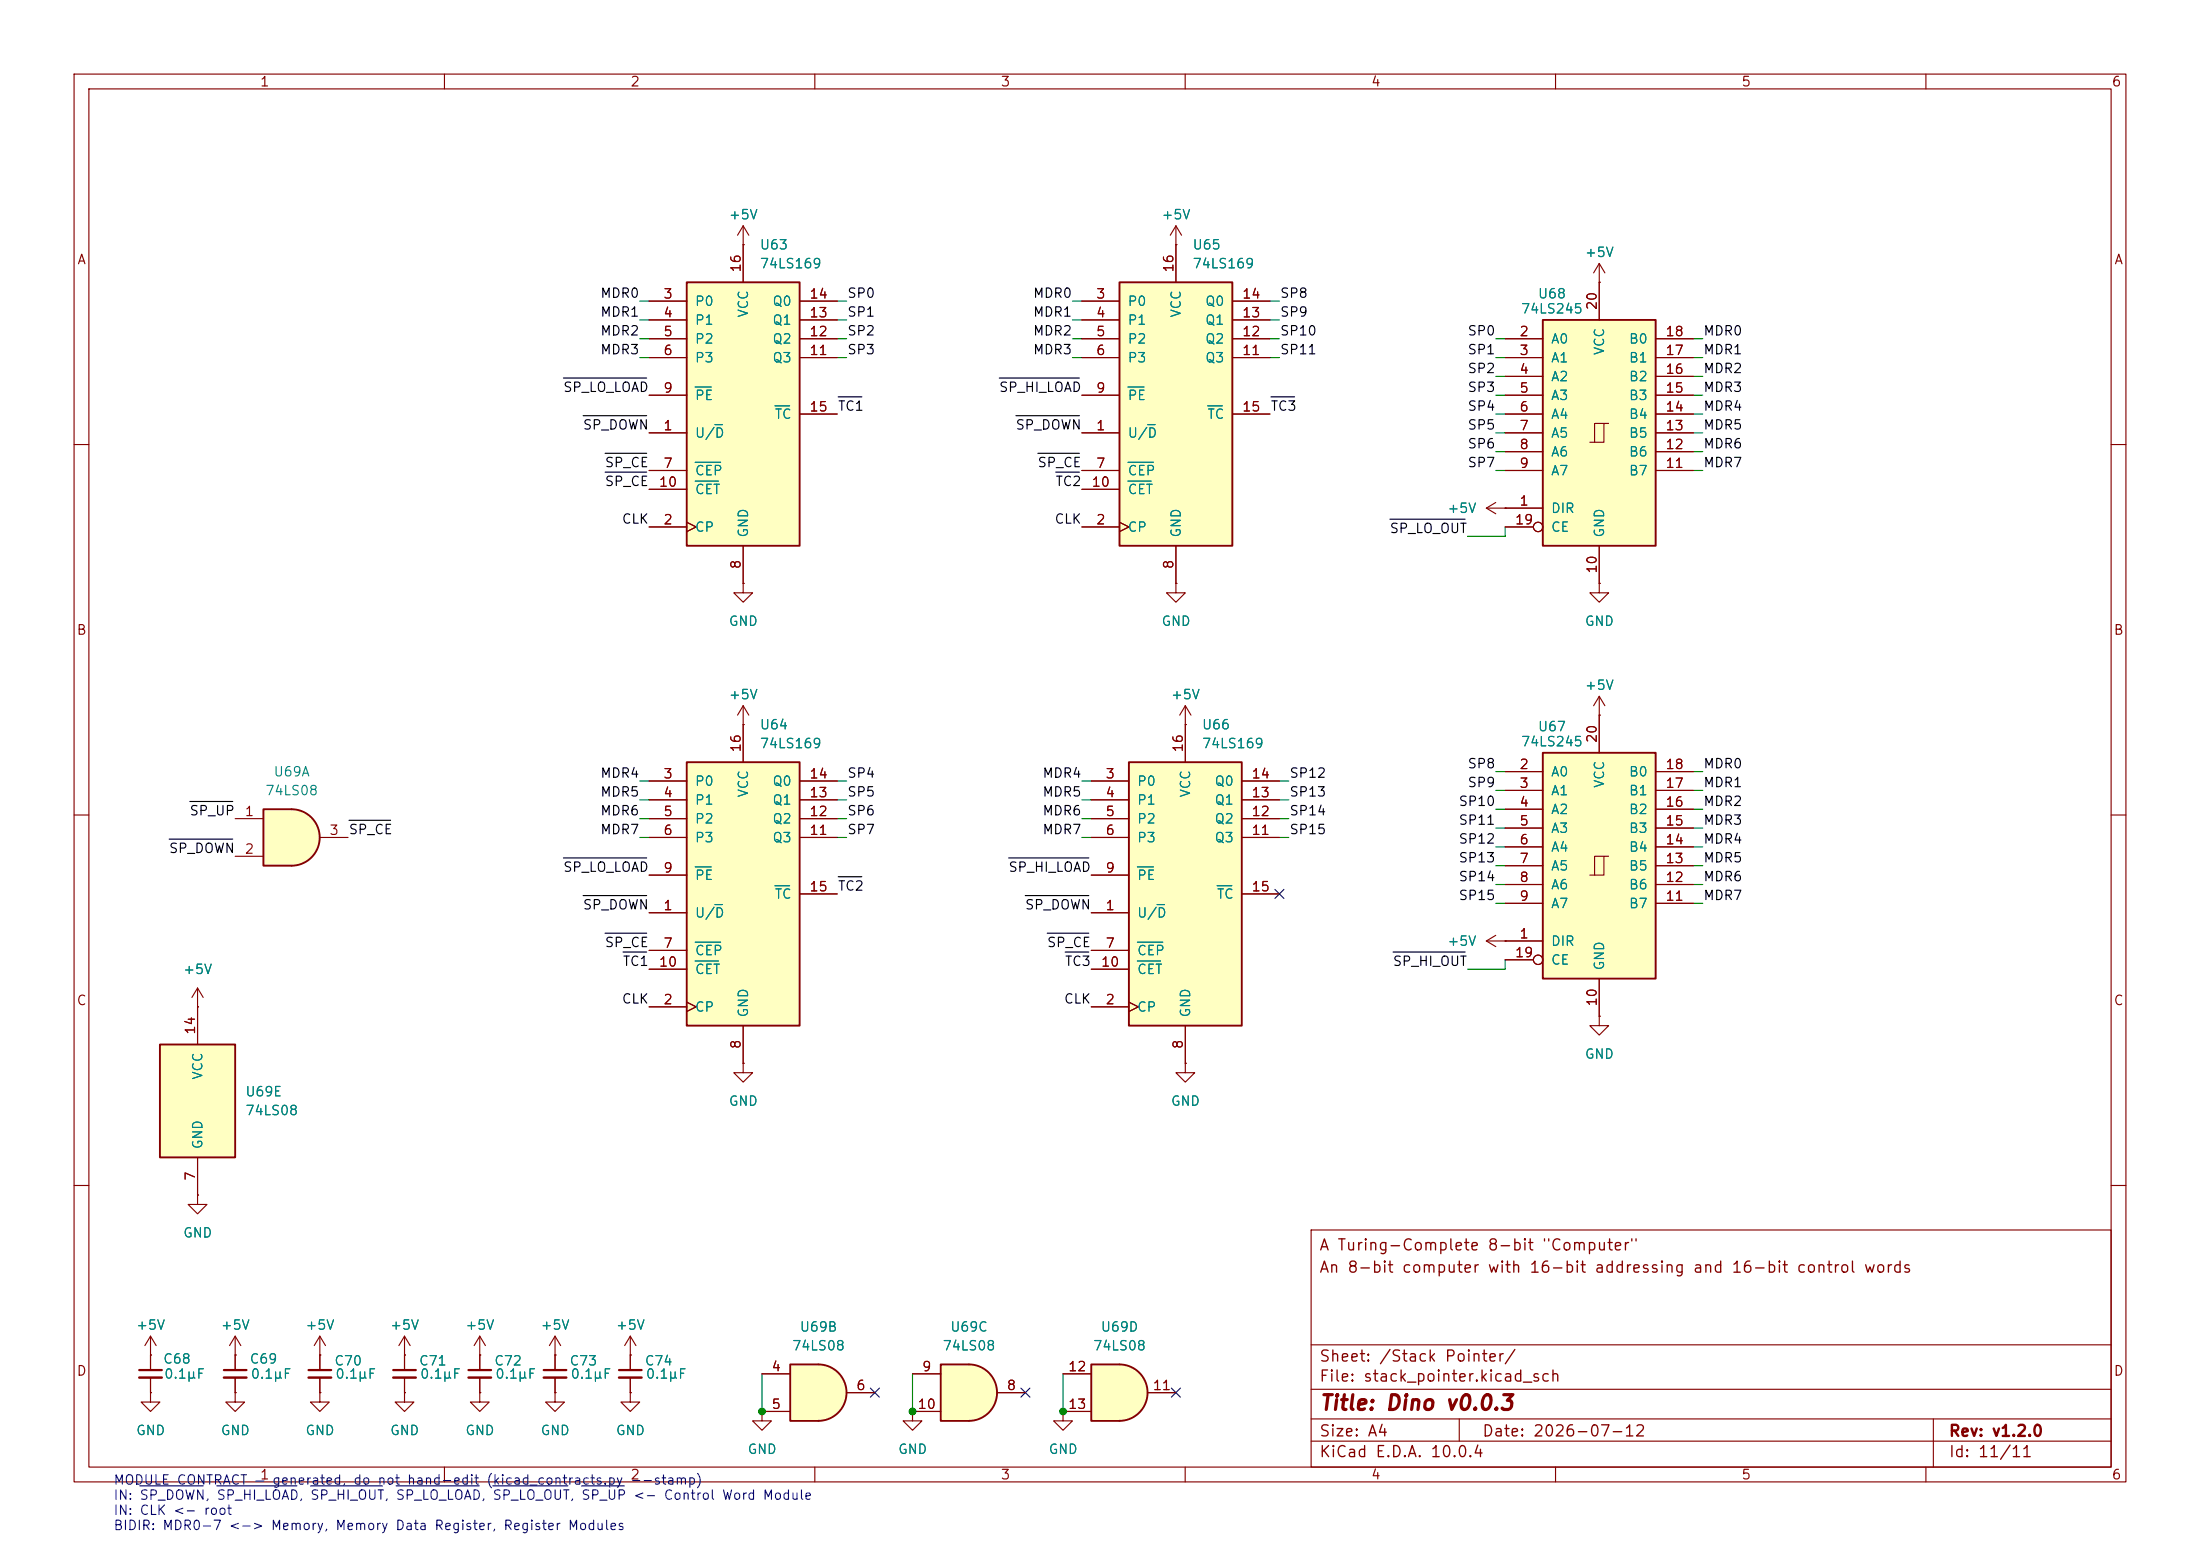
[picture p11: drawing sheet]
<svg xmlns="http://www.w3.org/2000/svg" width="297mm" height="210mm" viewBox="0 0 297 210" stroke-linecap="round" stroke-linejoin="round" font-family="sans-serif">
<g fill="none" stroke="#840000" stroke-width=".15">
<path d="M10 10h277v190h-277zM12 12h273v186h-273zM60 10v2M110 10v2M160 10v2M210 10v2M260 10v2M158.7 33h.1M158.7 30.5l-.7 1.3M158.7 30.5l.8 1.3M158.7 30.5v2.5M10 60h2"/>
<path d="M285 60h2M10 110h2M285 110h2M10 160h2M177 166h108v32h-108zM285 160h2M60 198v2M110 198v2M160 198v2M177 194.5h108M177 191.5h108M177 187.5h108"/>
<path d="M177 181.5h108M197 191.5v3M210 198v2M260 198v2M261 191.5v6.5"/>
</g>
<path d="M110.5 184.2a3.8 3.8 0 0 1 3.8 3.8 3.8 3.8 0 0 1-3.8 3.8z" fill="#ffffc2" stroke="#ffffc2" stroke-width=".14"/>
<path d="M106.7 184.2h3.8v7.6h-3.8z" fill="#ffffc2"/>
<path d="M106.7 184.2h3.8a3.8 3.8 0 0 1 3.8 3.8 3.8 3.8 0 0 1-3.8 3.8h-3.8z" fill="none" stroke="#840000" stroke-width=".25"/>
<path d="M102.9 185.4h3.8M102.9 190.5h3.8M114.3 188h3.8" fill="none" stroke="#840000" stroke-width=".15"/>
<path d="M130.8 184.2a3.8 3.8 0 0 1 3.8 3.8 3.8 3.8 0 0 1-3.8 3.8z" fill="#ffffc2" stroke="#ffffc2" stroke-width=".14"/>
<path d="M127 184.2h3.8v7.6h-3.8z" fill="#ffffc2"/>
<path d="M127 184.2h3.8a3.8 3.8 0 0 1 3.8 3.8 3.8 3.8 0 0 1-3.8 3.8h-3.8z" fill="none" stroke="#840000" stroke-width=".25"/>
<path d="M123.2 190.5v1.3h1.3l-1.3 1.2-1.3-1.2h1.3M123.2 190.5h.1M123.2 185.4h3.8M123.2 190.5h3.8M134.6 188h3.8M143.5 190.5v1.3h1.3l-1.3 1.2-1.3-1.2h1.3M143.5 190.5h.1" fill="none" stroke="#840000" stroke-width=".15"/>
<path d="M21.6 141h10.1v15.2h-10.1z" fill="#ffffc2"/>
<path d="M21.6 141h10.1v15.2h-10.1z" fill="none" stroke="#840000" stroke-width=".25"/>
<path d="M26.7 135.9v5.1M26.7 156.2v5.1M160 143.5v1.3h1.3l-1.3 1.3-1.3-1.3h1.3M160 143.5h.1" fill="none" stroke="#840000" stroke-width=".15"/>
<path d="M151.1 184.2a3.8 3.8 0 0 1 3.8 3.8 3.8 3.8 0 0 1-3.8 3.8z" fill="#ffffc2" stroke="#ffffc2" stroke-width=".14"/>
<path d="M147.3 184.2h3.8v7.6h-3.8z" fill="#ffffc2"/>
<path d="M147.3 184.2h3.8a3.8 3.8 0 0 1 3.8 3.8 3.8 3.8 0 0 1-3.8 3.8h-3.8z" fill="none" stroke="#840000" stroke-width=".25"/>
<g fill="none" stroke="#840000" stroke-width=".15">
<path d="M26.7 135.9h.1M26.7 133.4l-.8 1.2M26.7 133.4l.7 1.2M26.7 133.4v2.5M26.7 161.3v1.3h1.2l-1.2 1.2-1.3-1.2h1.3M26.7 161.3h.1M20.3 182.9h.1M20.3 188v1.2h1.3l-1.3 1.3-1.3-1.3h1.3M20.3 188h.1M20.3 180.3l-.7 1.3M20.3 180.3l.8 1.3M20.3 180.3v4.6"/>
<path d="M20.3 185.9v2.1M31.7 182.9h.1M31.7 188v1.2h1.3l-1.3 1.3-1.2-1.3h1.2M31.7 188h.1M31.7 180.3l-.7 1.3M31.7 180.3l.8 1.3M31.7 180.3v4.6M31.7 185.9v2.1M64.8 182.9v2M64.8 185.9v2.1M102.9 190.5v1.3h1.2l-1.2 1.2-1.3-1.2h1.3M102.9 190.5h.1"/>
<path d="M143.5 185.4h3.8M143.5 190.5h3.8M154.9 188h3.8"/>
</g>
<path d="M18.8 184.9h3M30.2 184.9h3.1M63.2 184.9h3.1" fill="none" stroke="#840000" stroke-width=".3"/>
<path d="M18.8 185.9h3M30.2 185.9h3.1M63.2 185.9h3.1" fill="none" stroke="#840000" stroke-width=".33"/>
<path d="M152.4 102.9h15.2v35.5h-15.2z" fill="#ffffc2"/>
<path d="M152.4 102.9h15.2v35.5h-15.2z" fill="none" stroke="#840000" stroke-width=".25"/>
<g fill="none" stroke="#840000" stroke-width=".15">
<path d="M160 97.8v5.1M215.9 96.5h.1M215.9 94l-.8 1.3M215.9 94l.8 1.3M215.9 94v2.5M147.3 105.4h5.1M147.3 108h5.1M147.3 110.5h5.1M147.3 113h5.1M147.3 118.1h5.1M167.6 105.4h5.1M167.6 108h5.1"/>
<path d="M167.6 110.5h5.1M167.6 113h5.1M147.3 123.2h5.1M147.3 135.9h5.1M147.3 128.3h5.1M147.3 130.8h5.1M152.4 135.3l1.3 .6-1.3 .6M160 138.4v5.1M167.6 120.7h5.1M200.7 127l1.2 .8M200.7 127h2.5M201.9 126.2l-1.2 .8"/>
<path d="M203.2 127h.1M100.3 143.5v1.3h1.3l-1.3 1.3-1.2-1.3h1.2M100.3 143.5h.1M43.2 188v1.2h1.2l-1.2 1.3-1.3-1.3h1.3M43.2 188h.1M43.2 182.9h.1M43.2 180.3v4.6M43.2 185.9v2.1M43.2 180.3l-.8 1.3M43.2 180.3l.7 1.3M54.6 182.9h.1M54.6 188v1.2h1.3l-1.3 1.3-1.3-1.3h1.3"/>
<path d="M54.6 188h.1M54.6 180.3l-.8 1.3M54.6 180.3l.8 1.3M54.6 180.3v4.6M54.6 185.9v2.1M64.8 188v1.2h1.2l-1.2 1.3-1.3-1.3h1.3M64.8 188h.1M64.8 182.9h.1M64.8 180.3l-.8 1.3M64.8 180.3l.7 1.3M64.8 180.3v2.6M74.9 188v1.2h1.3l-1.3 1.3-1.2-1.3h1.2"/>
<path d="M74.9 188h.1M74.9 182.9h.1M74.9 180.3l-.7 1.3M74.9 180.3l.8 1.3M74.9 180.3v4.6M74.9 185.9v2.1M85.1 182.9h.1M85.1 188v1.2h1.3l-1.3 1.3-1.3-1.3h1.3M85.1 188h.1M85.1 180.3l-.8 1.3M85.1 180.3l.8 1.3M85.1 180.3v4.6"/>
<path d="M85.1 185.9v2.1"/>
</g>
<path d="M153.5 117h2.2M164.3 119.5h2M153.5 127.2h3.5M153.5 129.7h3.2M156.2 122.1h1" fill="none" stroke="#008484" stroke-width=".15"/>
<path d="M41.7 184.9h3M53.1 184.9h3M73.4 184.9h3.1M83.6 184.9h3" fill="none" stroke="#840000" stroke-width=".3"/>
<path d="M41.7 185.9h3M53.1 185.9h3M73.4 185.9h3.1M83.6 185.9h3" fill="none" stroke="#840000" stroke-width=".33"/>
<path d="M208.3 101.6h15.2v30.5h-15.2z" fill="#ffffc2"/>
<g fill="none" stroke="#840000" stroke-width=".15">
<path d="M215.9 96.5v5.1M203.2 104.1h5.1M203.2 106.7h5.1M203.2 109.2h5.1M203.2 111.8h5.1M203.2 114.3h5.1M203.2 116.8h5.1M203.2 119.4h5.1M216.5 115.6h-1.2v2.5M217.2 115.6h-.7v2.5h-1.9M223.5 104.1h5.1M223.5 106.7h5.1"/>
<path d="M223.5 109.2h5.1M223.5 111.8h5.1M223.5 114.3h5.1M223.5 116.8h5.1M223.5 119.4h5.1M203.2 127h5.1M203.2 121.9h5.1M203.2 129.5h3.8M215.9 137.2v1.2h1.3l-1.3 1.3-1.3-1.3h1.3M215.9 137.2h.1M215.9 132.1v5.1M223.5 121.9h5.1"/>
<circle cx="207.6" cy="129.5" r=".63"/>
</g>
<path d="M208.3 101.6h15.2v30.5h-15.2z" fill="none" stroke="#840000" stroke-width=".25"/>
<path d="M39.4 109.2a3.8 3.8 0 0 1 3.8 3.8 3.8 3.8 0 0 1-3.8 3.8z" fill="#ffffc2" stroke="#ffffc2" stroke-width=".14"/>
<path d="M35.6 109.2h3.8v7.6h-3.8z" fill="#ffffc2"/>
<path d="M35.6 109.2h3.8a3.8 3.8 0 0 1 3.8 3.8 3.8 3.8 0 0 1-3.8 3.8h-3.8z" fill="none" stroke="#840000" stroke-width=".25"/>
<g fill="none" stroke="#840000" stroke-width=".15">
<path d="M215.9 38.1h.1M215.9 35.6l-.8 1.2M215.9 35.6l.8 1.2M215.9 35.6v2.5M200.7 68.6l1.2 .7M200.7 68.6h2.5M201.9 67.8l-1.2 .8M203.2 68.6h.1M215.9 78.7v1.3h1.3l-1.3 1.3-1.3-1.3h1.3M215.9 78.7h.1M31.7 110.5h3.9M31.7 115.6h3.9"/>
<path d="M43.2 113h3.8"/>
</g>
<path d="M208.3 43.2h15.2v30.5h-15.2z" fill="#ffffc2"/>
<g fill="none" stroke="#840000" stroke-width=".15">
<path d="M215.9 38.1v5.1M203.2 45.7h5.1M203.2 48.3h5.1M203.2 50.8h5.1M203.2 53.3h5.1M203.2 55.9h5.1M203.2 58.4h5.1M216.5 57.2h-1.2v2.5M217.2 57.2h-.7v2.5h-1.9M223.5 45.7h5.1M223.5 48.3h5.1M223.5 50.8h5.1"/>
<path d="M223.5 53.3h5.1M223.5 55.9h5.1M223.5 58.4h5.1M203.2 68.6h5.1M203.2 61h5.1M203.2 63.5h5.1M203.2 71.1h3.8M215.9 73.7v5M223.5 61h5.1M223.5 63.5h5.1"/>
<circle cx="207.6" cy="71.1" r=".63"/>
</g>
<path d="M208.3 43.2h15.2v30.5h-15.2z" fill="none" stroke="#840000" stroke-width=".25"/>
<path d="M92.7 38.1h15.2v35.6h-15.2z" fill="#ffffc2"/>
<path d="M92.7 38.1h15.2v35.6h-15.2z" fill="none" stroke="#840000" stroke-width=".25"/>
<g fill="none" stroke="#840000" stroke-width=".15">
<path d="M100.3 33v5.1M87.6 58.4h5.1M87.6 40.6h5.1M87.6 43.2h5.1M87.6 45.7h5.1M87.6 48.3h5.1M87.6 53.3h5.1M107.9 40.6h5.1M107.9 43.2h5.1M107.9 45.7h5.1M107.9 48.3h5.1M107.9 55.9h5.1"/>
<path d="M87.6 71.1h5.1M87.6 63.5h5.1M87.6 66h5.1M92.7 70.5l1.3 .6-1.3 .7M100.3 73.7v5"/>
</g>
<path d="M93.9 52.2h2.1M96.5 57.3h1M104.6 54.8h2M93.9 62.4h3.4M93.9 64.9h3.1" fill="none" stroke="#008484" stroke-width=".15"/>
<path d="M92.7 102.9h15.2v35.5h-15.2z" fill="#ffffc2"/>
<path d="M92.7 102.9h15.2v35.5h-15.2z" fill="none" stroke="#840000" stroke-width=".25"/>
<g fill="none" stroke="#840000" stroke-width=".15">
<path d="M100.3 33h.1M100.3 30.5v2.5M100.3 30.5l-.7 1.3M100.3 30.5l.8 1.3M100.3 78.7v1.3h1.3l-1.3 1.3-1.2-1.3h1.2M100.3 78.7h.1M100.3 97.8h.1M100.3 95.3v7.6M100.3 95.3l-.7 1.2M100.3 95.3l.8 1.2M87.6 105.4h5.1M87.6 108h5.1"/>
<path d="M87.6 110.5h5.1M87.6 113h5.1M87.6 118.1h5.1M107.9 105.4h5.1M107.9 108h5.1M107.9 110.5h5.1M107.9 113h5.1M87.6 123.2h5.1M87.6 135.9h5.1M87.6 128.3h5.1M87.6 130.8h5.1M92.7 135.3l1.3 .6-1.3 .6"/>
<path d="M100.3 138.4v5.1M107.9 120.7h5.1"/>
</g>
<path d="M93.9 117h2.1M104.6 119.5h2M93.9 127.2h3.4M93.9 129.7h3.1M96.5 122.1h1" fill="none" stroke="#008484" stroke-width=".15"/>
<path d="M151.1 38.1h15.3v35.6h-15.3z" fill="#ffffc2"/>
<path d="M151.1 38.1h15.3v35.6h-15.3z" fill="none" stroke="#840000" stroke-width=".25"/>
<g fill="none" stroke="#840000" stroke-width=".15">
<path d="M100.3 33h.1M100.3 33v5.1M158.7 33h.1M158.7 33v5.1M215.9 38.1h.1M215.9 38.1v5.1M87.6 58.4h5.1M87.6 40.6h5.1M87.6 43.2h5.1M87.6 45.7h5.1M87.6 48.3h5.1M87.6 53.3h5.1"/>
<path d="M107.9 40.6h5.1M107.9 43.2h5.1M107.9 45.7h5.1M107.9 48.3h5.1M107.9 55.9h5.1M146 58.4h5.1M146 40.6h5.1M146 43.2h5.1M146 45.7h5.1M146 48.3h5.1M146 53.3h5.1M166.4 40.6h5"/>
<path d="M166.4 43.2h5M166.4 45.7h5M166.4 48.3h5M166.4 55.9h5M203.2 58.4h5.1M203.2 45.7h5.1M203.2 48.3h5.1M203.2 53.3h5.1M203.2 55.9h5.1M203.2 50.8h5.1M223.5 58.4h5.1M223.5 45.7h5.1"/>
<path d="M223.5 48.3h5.1M223.5 53.3h5.1M223.5 55.9h5.1M223.5 50.8h5.1M87.6 71.1h5.1M87.6 63.5h5.1M87.6 66h5.1M92.7 70.5l1.3 .6-1.3 .7M100.3 78.7h.1M100.3 73.7v5M146 71.1h5.1M146 63.5h5.1"/>
<path d="M146 66h5.1M151.1 70.5l1.3 .6-1.3 .7M158.7 78.7v1.3h1.3l-1.3 1.3-1.2-1.3h1.2M158.7 78.7h.1M158.7 73.7v5M203.2 68.6h.1M203.2 71.1h3.8M203.2 63.5h5.1M203.2 68.6h5.1M203.2 61h5.1M215.9 78.7h.1M215.9 73.7v5"/>
<path d="M223.5 63.5h5.1M223.5 61h5.1M100.3 97.8h.1M100.3 97.8v5.1M160 97.8h.1M160 95.3l-.7 1.2M160 95.3l.8 1.2M160 95.3v7.6M215.9 96.5h.1M215.9 96.5v5.1M87.6 105.4h5.1M87.6 108h5.1"/>
<path d="M87.6 110.5h5.1M87.6 113h5.1M87.6 118.1h5.1M107.9 105.4h5.1M107.9 108h5.1M107.9 110.5h5.1M107.9 113h5.1M147.3 105.4h5.1M147.3 108h5.1M147.3 110.5h5.1M147.3 113h5.1M147.3 118.1h5.1"/>
<path d="M167.6 105.4h5.1M167.6 108h5.1M167.6 110.5h5.1M167.6 113h5.1M203.2 104.1h5.1M203.2 106.7h5.1M203.2 109.2h5.1M203.2 111.8h5.1M203.2 114.3h5.1M203.2 116.8h5.1M203.2 119.4h5.1M223.5 104.1h5.1"/>
<path d="M223.5 106.7h5.1M223.5 109.2h5.1M223.5 111.8h5.1M223.5 114.3h5.1M223.5 116.8h5.1M223.5 119.4h5.1M26.7 135.9h.1M26.7 135.9v5.1M87.6 123.2h5.1M87.6 135.9h5.1M87.6 128.3h5.1M87.6 130.8h5.1"/>
<path d="M92.7 135.3l1.3 .6-1.3 .6M100.3 138.4v5.1M107.9 120.7h5.1M147.3 123.2h5.1M147.3 135.9h5.1M147.3 128.3h5.1M147.3 130.8h5.1M152.4 135.3l1.3 .6-1.3 .6M160 138.4v5.1M167.6 120.7h5.1M203.2 127h.1M203.2 127h5.1"/>
<path d="M203.2 121.9h5.1M203.2 129.5h3.8M215.9 137.2h.1M215.9 132.1v5.1M223.5 121.9h5.1M26.7 156.2v5.1M100.3 143.5h.1M160 143.5h.1M26.7 161.3h.1M20.3 188h.1M20.3 182.9h.1M20.3 182.9v2"/>
<path d="M20.3 185.9v2.1M31.7 188h.1M31.7 182.9h.1M31.7 182.9v2M31.7 185.9v2.1M43.2 182.9h.1M43.2 188h.1M43.2 182.9v2M43.2 185.9v2.1M54.6 188h.1M54.6 182.9h.1M54.6 182.9v2"/>
<path d="M54.6 185.9v2.1M64.8 182.9h.1M64.8 188h.1M64.8 182.9v2M64.8 185.9v2.1M74.9 182.9h.1M74.9 188h.1M74.9 182.9v2M74.9 185.9v2.1M85.1 188h.1M85.1 182.9h.1M85.1 182.9v2"/>
<path d="M85.1 185.9v2.1M102.9 190.5h.1M102.9 185.4h3.8M102.9 190.5h3.8M114.3 188h3.8M123.2 190.5h.1M123.2 185.4h3.8M123.2 190.5h3.8M134.6 188h3.8M143.5 190.5h.1M143.5 185.4h3.8M143.5 190.5h3.8"/>
<path d="M154.9 188h3.8"/>
<circle cx="207.6" cy="71.1" r=".63"/>
<circle cx="207.6" cy="129.5" r=".63"/>
</g>
<g fill="none" stroke="#008484" stroke-width=".15">
<path d="M93.9 52.2h2.1M96.5 57.3h1M104.6 54.8h2M152.3 52.2h2.1M154.9 57.3h1M163 54.8h2M93.9 62.4h3.4M93.9 64.9h3.1M152.3 62.4h3.4M152.3 64.9h3.1M93.9 117h2.1M104.6 119.5h2"/>
<path d="M153.5 117h2.2M164.3 119.5h2M93.9 127.2h3.4M93.9 129.7h3.1M96.5 122.1h1M153.5 127.2h3.5M153.5 129.7h3.2M156.2 122.1h1"/>
</g>
<g fill="none" stroke="#000" stroke-width=".15">
<path d="M76.1 51h11.2M78.7 56.1h8.6M113.2 53.6h3.2M134.9 51h10.8M137.1 56.1h8.6M171.6 53.6h3.2M81.7 61.2h5.6M81.7 63.7h5.6M140.1 61.2h5.6M142.5 63.7h3.2M187.6 70.1h10.2M22.8 113.3h8.6"/>
<path d="M25.6 108.2h5.8M47.1 110.7h5.6M76.1 115.8h11.2M113.2 118.3h3.2M136.2 115.8h10.8M78.7 120.9h8.6M81.7 126h5.6M84.1 128.5h3.2M138.4 120.9h8.6M141.4 126h5.6M143.8 128.5h3.2M188.1 128.5h9.7"/>
</g>
<g fill="none" stroke="#008400" stroke-width=".15">
<path d="M86.4 45.7h1.2M86.4 48.3h1.2M86.4 43.2h1.2M86.4 40.6h1.2M113 45.7h1.3M113 48.3h1.3M113 43.2h1.3M113 40.6h1.3M144.8 45.7h1.2M144.8 48.3h1.2M144.8 43.2h1.2M144.8 40.6h1.2"/>
<path d="M171.4 45.7h1.3M171.4 48.3h1.3M171.4 43.2h1.3M171.4 40.6h1.3M201.9 53.3h1.3M201.9 45.7h1.3M201.9 50.8h1.3M201.9 48.3h1.3M201.9 58.4h1.3M201.9 55.9h1.3M228.6 53.3h1.3M228.6 45.7h1.3"/>
<path d="M228.6 50.8h1.3M228.6 48.3h1.3M228.6 58.4h1.3M228.6 55.9h1.3M201.9 63.5h1.3M201.9 61h1.3M203.2 71.1v1.3h-5.1M228.6 63.5h1.3M228.6 61h1.3M86.4 110.5h1.2M86.4 108h1.2M86.4 105.4h1.2"/>
<path d="M86.4 113h1.2M113 110.5h1.3M113 108h1.3M113 105.4h1.3M113 113h1.3M146 110.5h1.3M146 108h1.3M146 105.4h1.3M146 113h1.3M172.7 110.5h1.3M172.7 108h1.3M172.7 105.4h1.3"/>
<path d="M172.7 113h1.3M201.9 114.3h1.3M201.9 111.8h1.3M201.9 109.2h1.3M201.9 116.8h1.3M201.9 119.4h1.3M201.9 104.1h1.3M201.9 106.7h1.3M228.6 114.3h1.3M228.6 111.8h1.3M228.6 109.2h1.3M228.6 116.8h1.3"/>
<path d="M228.6 119.4h1.3M228.6 104.1h1.3M228.6 106.7h1.3M201.9 121.9h1.3M203.2 129.5v1.3h-5.1M228.6 121.9h1.3M102.9 185.4v5.1M123.2 185.4v5.1M143.5 185.4v5.1"/>
</g>
<path d="M172.1 120l1.2 1.3M173.3 120l-1.2 1.3M117.5 187.4l1.2 1.2M118.7 187.4l-1.2 1.2M137.8 187.4l1.2 1.2M139 187.4l-1.2 1.2M158.1 187.4l1.3 1.2M159.4 187.4l-1.3 1.2" fill="none" stroke="#000084" stroke-width=".15"/>
<path d="M18.9 200.5h8.6M29.3 200.5h10.8M41.9 200.5h9.7M53.5 200.5h11.2M66.5 200.5h10.2M78.5 200.5h5.8" fill="none" stroke="#0000c2" stroke-width=".15"/>
<g fill="#008400" stroke="#008400" stroke-width=".14">
<circle cx="102.9" cy="190.5" r=".46"/>
<circle cx="123.2" cy="190.5" r=".46"/>
<circle cx="143.5" cy="190.5" r=".46"/>
</g>
<text font-size="2" fill="#840000" x="178" y="190.8">Title: Dino v0.0.3</text>
<g font-size="1.5" fill="#840000">
<text x="178" y="172.2">An 8-bit computer with 16-bit addressing and 16-bit control words</text>
<text x="178" y="169.2">A Turing-Complete 8-bit &quot;Computer&quot;</text>
<text x="178" y="184.2">Sheet: /Stack Pointer/</text>
<text x="178" y="186.9">File: stack_pointer.kicad_sch</text>
<text x="178" y="197.1">KiCad E.D.A. 10.0.4</text>
<text x="178" y="194.3">Size: A4</text>
<text x="200" y="194.3">Date: 2026-07-12</text>
<text x="263" y="194.3">Rev: v1.2.0</text>
<text x="263" y="197.1">Id: 11/11</text>
</g>
<g font-size="1.3" fill="#840000">
<text x="35" y="12">1</text>
<text x="85" y="12">2</text>
<text x="135" y="12">3</text>
<text x="185" y="12">4</text>
<text x="235" y="12">5</text>
<text x="285" y="12">6</text>
<text x="10.3" y="36">A</text>
<text x="285.3" y="36">A</text>
<text x="89.5" y="40.6">3</text>
<text x="100.3" y="36.9" transform="rotate(-90 100.3 36.9)">16</text>
<text x="109.2" y="40.6">14</text>
<text x="147.9" y="40.6">3</text>
<text x="158.7" y="36.9" transform="rotate(-90 158.7 36.9)">16</text>
<text x="167.6" y="40.6">14</text>
<text x="215.9" y="42" transform="rotate(-90 215.9 42)">20</text>
<text x="89.5" y="43.2">4</text>
<text x="89.5" y="45.7">5</text>
<text x="109.2" y="45.7">12</text>
<text x="109.2" y="43.2">13</text>
<text x="147.9" y="43.2">4</text>
<text x="147.9" y="45.7">5</text>
<text x="167.6" y="45.7">12</text>
<text x="167.6" y="43.2">13</text>
<text x="205" y="45.7">2</text>
<text x="224.7" y="45.7">18</text>
<text x="89.5" y="48.2">6</text>
<text x="89.5" y="53.3">9</text>
<text x="109.2" y="48.2">11</text>
<text x="147.9" y="48.2">6</text>
<text x="147.9" y="53.3">9</text>
<text x="167.6" y="48.2">11</text>
<text x="205" y="48.2">3</text>
<text x="205" y="50.8">4</text>
<text x="205" y="53.3">5</text>
<text x="224.7" y="53.3">15</text>
<text x="224.7" y="50.8">16</text>
<text x="224.7" y="48.2">17</text>
<text x="89.5" y="58.4">1</text>
<text x="109.2" y="55.9">15</text>
<text x="147.9" y="58.4">1</text>
<text x="167.6" y="55.9">15</text>
<text x="205" y="55.9">6</text>
<text x="205" y="58.4">7</text>
<text x="224.7" y="58.4">13</text>
<text x="224.7" y="55.9">14</text>
<text x="89.5" y="63.5">7</text>
<text x="147.9" y="63.5">7</text>
<text x="205" y="60.9">8</text>
<text x="205" y="63.5">9</text>
<text x="224.7" y="63.5">11</text>
<text x="224.7" y="60.9">12</text>
<text x="88.9" y="66">10</text>
<text x="89.5" y="71.1">2</text>
<text x="147.3" y="66">10</text>
<text x="147.9" y="71.1">2</text>
<text x="204.4" y="71.1">19</text>
<text x="205" y="68.6">1</text>
<text x="100.3" y="76.9" transform="rotate(-90 100.3 76.9)">8</text>
<text x="158.7" y="76.9" transform="rotate(-90 158.7 76.9)">8</text>
<text x="215.9" y="77.5" transform="rotate(-90 215.9 77.5)">10</text>
<text x="10.3" y="86">B</text>
<text x="285.3" y="86">B</text>
<text x="100.3" y="101.6" transform="rotate(-90 100.3 101.6)">16</text>
<text x="160" y="101.6" transform="rotate(-90 160 101.6)">16</text>
<text x="215.9" y="100.4" transform="rotate(-90 215.9 100.4)">20</text>
<text x="89.5" y="105.4">3</text>
<text x="89.5" y="107.9">4</text>
<text x="109.2" y="107.9">13</text>
<text x="109.2" y="105.4">14</text>
<text x="149.2" y="105.4">3</text>
<text x="149.2" y="107.9">4</text>
<text x="168.9" y="107.9">13</text>
<text x="168.9" y="105.4">14</text>
<text x="205" y="104.1">2</text>
<text x="205" y="106.7">3</text>
<text x="224.7" y="106.7">17</text>
<text x="224.7" y="104.1">18</text>
<text x="32.9" y="110.5">1</text>
<text x="44.4" y="113">3</text>
<text x="89.5" y="110.5">5</text>
<text x="89.5" y="113">6</text>
<text x="109.2" y="113">11</text>
<text x="109.2" y="110.5">12</text>
<text x="149.2" y="110.5">5</text>
<text x="149.2" y="113">6</text>
<text x="168.9" y="113">11</text>
<text x="168.9" y="110.5">12</text>
<text x="205" y="109.2">4</text>
<text x="205" y="111.7">5</text>
<text x="224.7" y="111.7">15</text>
<text x="224.7" y="109.2">16</text>
<text x="32.9" y="115.5">2</text>
<text x="89.5" y="118.1">9</text>
<text x="149.2" y="118.1">9</text>
<text x="205" y="114.3">6</text>
<text x="205" y="116.8">7</text>
<text x="205" y="119.4">8</text>
<text x="224.7" y="119.4">12</text>
<text x="224.7" y="116.8">13</text>
<text x="224.7" y="114.3">14</text>
<text x="89.5" y="123.2">1</text>
<text x="109.2" y="120.6">15</text>
<text x="149.2" y="123.2">1</text>
<text x="168.9" y="120.6">15</text>
<text x="205" y="121.9">9</text>
<text x="224.7" y="121.9">11</text>
<text x="88.9" y="130.8">10</text>
<text x="89.5" y="128.2">7</text>
<text x="148.5" y="130.8">10</text>
<text x="149.2" y="128.2">7</text>
<text x="204.4" y="129.5">19</text>
<text x="205" y="127">1</text>
<text x="10.3" y="136">C</text>
<text x="89.5" y="135.9">2</text>
<text x="149.2" y="135.9">2</text>
<text x="215.9" y="135.9" transform="rotate(-90 215.9 135.9)">10</text>
<text x="285.3" y="136">C</text>
<text x="26.6" y="139.7" transform="rotate(-90 26.6 139.7)">14</text>
<text x="100.3" y="141.7" transform="rotate(-90 100.3 141.7)">8</text>
<text x="160" y="141.7" transform="rotate(-90 160 141.7)">8</text>
<text x="26.6" y="159.5" transform="rotate(-90 26.6 159.5)">7</text>
<text x="10.3" y="186">D</text>
<text x="104.1" y="185.4">4</text>
<text x="124.4" y="185.4">9</text>
<text x="144.1" y="185.4">12</text>
<text x="285.3" y="186">D</text>
<text x="104.1" y="190.5">5</text>
<text x="115.5" y="187.9">6</text>
<text x="123.8" y="190.5">10</text>
<text x="135.8" y="187.9">8</text>
<text x="144.1" y="190.5">13</text>
<text x="155.5" y="187.9">11</text>
<text x="35" y="200">1</text>
<text x="85" y="200">2</text>
<text x="135" y="200">3</text>
<text x="185" y="200">4</text>
<text x="235" y="200">5</text>
<text x="285" y="200">6</text>
</g>
<g font-size="1.3" fill="#008484">
<text x="98.3" y="29.9">+5V</text>
<text x="156.7" y="29.9">+5V</text>
<text x="102.5" y="34">U63</text>
<text x="160.9" y="34">U65</text>
<text x="213.9" y="35">+5V</text>
<text x="93.7" y="41.6">P0</text>
<text x="102.5" y="36.5">74LS169</text>
<text x="104.2" y="41.6">Q0</text>
<text x="152.1" y="41.6">P0</text>
<text x="160.9" y="36.5">74LS169</text>
<text x="162.6" y="41.6">Q0</text>
<text x="207.5" y="40.6">U68</text>
<text x="93.7" y="44.2">P1</text>
<text x="93.7" y="46.7">P2</text>
<text x="101.3" y="42.9" transform="rotate(-90 101.3 42.9)">VCC</text>
<text x="104.2" y="46.7">Q2</text>
<text x="104.2" y="44.2">Q1</text>
<text x="152.1" y="44.2">P1</text>
<text x="152.1" y="46.7">P2</text>
<text x="159.7" y="42.9" transform="rotate(-90 159.7 42.9)">VCC</text>
<text x="162.6" y="46.7">Q2</text>
<text x="162.6" y="44.2">Q1</text>
<text x="205.2" y="42.6">74LS245</text>
<text x="209.3" y="46.7">A0</text>
<text x="219.8" y="46.7">B0</text>
<text x="93.7" y="49.2">P3</text>
<text x="104.2" y="49.2">Q3</text>
<text x="152.1" y="49.2">P3</text>
<text x="162.6" y="49.2">Q3</text>
<text x="209.3" y="49.2">A1</text>
<text x="209.3" y="51.8">A2</text>
<text x="216.9" y="48" transform="rotate(-90 216.9 48)">VCC</text>
<text x="219.8" y="51.8">B2</text>
<text x="219.8" y="49.2">B1</text>
<text x="93.7" y="59.4">U/D</text>
<text x="93.7" y="54.3">PE</text>
<text x="104.5" y="56.9">TC</text>
<text x="152.1" y="59.4">U/D</text>
<text x="152.1" y="54.3">PE</text>
<text x="162.9" y="56.9">TC</text>
<text x="209.3" y="54.3">A3</text>
<text x="209.3" y="56.9">A4</text>
<text x="209.3" y="59.4">A5</text>
<text x="219.8" y="59.4">B5</text>
<text x="219.8" y="56.9">B4</text>
<text x="219.8" y="54.3">B3</text>
<text x="93.7" y="64.5">CEP</text>
<text x="152.1" y="64.5">CEP</text>
<text x="209.3" y="61.9">A6</text>
<text x="209.3" y="64.5">A7</text>
<text x="219.8" y="64.5">B7</text>
<text x="219.8" y="61.9">B6</text>
<text x="93.7" y="67">CET</text>
<text x="152.1" y="67">CET</text>
<text x="195.3" y="69.6">+5V</text>
<text x="209.3" y="69.6">DIR</text>
<text x="93.7" y="72.1">CP</text>
<text x="101.3" y="72.6" transform="rotate(-90 101.3 72.6)">GND</text>
<text x="152.1" y="72.1">CP</text>
<text x="159.7" y="72.6" transform="rotate(-90 159.7 72.6)">GND</text>
<text x="209.3" y="72.1">CE</text>
<text x="216.9" y="72.6" transform="rotate(-90 216.9 72.6)">GND</text>
<text x="98.3" y="84.8">GND</text>
<text x="156.7" y="84.8">GND</text>
<text x="213.9" y="84.8">GND</text>
<text x="98.3" y="94.7">+5V</text>
<text x="158" y="94.7">+5V</text>
<text x="213.9" y="93.4">+5V</text>
<text x="102.5" y="98.8">U64</text>
<text x="102.5" y="101.3">74LS169</text>
<text x="162.2" y="98.8">U66</text>
<text x="162.2" y="101.3">74LS169</text>
<text x="205.2" y="101">74LS245</text>
<text x="207.5" y="99">U67</text>
<text x="35.7" y="107.7">74LS08</text>
<text x="36.8" y="105.1">U69A</text>
<text x="93.7" y="106.4">P0</text>
<text x="101.3" y="107.7" transform="rotate(-90 101.3 107.7)">VCC</text>
<text x="104.2" y="106.4">Q0</text>
<text x="153.4" y="106.4">P0</text>
<text x="161" y="107.7" transform="rotate(-90 161 107.7)">VCC</text>
<text x="163.9" y="106.4">Q0</text>
<text x="209.3" y="105.1">A0</text>
<text x="209.3" y="107.7">A1</text>
<text x="216.9" y="106.4" transform="rotate(-90 216.9 106.4)">VCC</text>
<text x="219.8" y="107.7">B1</text>
<text x="219.8" y="105.1">B0</text>
<text x="93.7" y="108.9">P1</text>
<text x="93.7" y="111.5">P2</text>
<text x="104.2" y="111.5">Q2</text>
<text x="104.2" y="108.9">Q1</text>
<text x="153.4" y="108.9">P1</text>
<text x="153.4" y="111.5">P2</text>
<text x="163.9" y="111.5">Q2</text>
<text x="163.9" y="108.9">Q1</text>
<text x="209.3" y="110.2">A2</text>
<text x="209.3" y="112.7">A3</text>
<text x="219.8" y="112.7">B3</text>
<text x="219.8" y="110.2">B2</text>
<text x="93.7" y="114">P3</text>
<text x="93.7" y="119.1">PE</text>
<text x="104.2" y="114">Q3</text>
<text x="153.4" y="114">P3</text>
<text x="153.4" y="119.1">PE</text>
<text x="163.9" y="114">Q3</text>
<text x="209.3" y="115.3">A4</text>
<text x="209.3" y="117.8">A5</text>
<text x="219.8" y="117.8">B5</text>
<text x="219.8" y="115.3">B4</text>
<text x="93.7" y="124.2">U/D</text>
<text x="104.5" y="121.6">TC</text>
<text x="153.4" y="124.2">U/D</text>
<text x="164.2" y="121.6">TC</text>
<text x="209.3" y="120.4">A6</text>
<text x="209.3" y="122.9">A7</text>
<text x="219.8" y="122.9">B7</text>
<text x="219.8" y="120.4">B6</text>
<text x="24.6" y="131.8">+5V</text>
<text x="93.7" y="129.2">CEP</text>
<text x="93.7" y="131.8">CET</text>
<text x="153.4" y="129.2">CEP</text>
<text x="153.4" y="131.8">CET</text>
<text x="195.3" y="128">+5V</text>
<text x="209.3" y="128">DIR</text>
<text x="209.3" y="130.5">CE</text>
<text x="216.9" y="131.1" transform="rotate(-90 216.9 131.1)">GND</text>
<text x="93.7" y="136.9">CP</text>
<text x="101.3" y="137.4" transform="rotate(-90 101.3 137.4)">GND</text>
<text x="153.4" y="136.9">CP</text>
<text x="161" y="137.4" transform="rotate(-90 161 137.4)">GND</text>
<text x="213.9" y="143.2">GND</text>
<text x="27.6" y="145.8" transform="rotate(-90 27.6 145.8)">VCC</text>
<text x="33" y="148.3">U69E</text>
<text x="98.3" y="149.6">GND</text>
<text x="158" y="149.6">GND</text>
<text x="27.6" y="155.2" transform="rotate(-90 27.6 155.2)">GND</text>
<text x="33" y="150.8">74LS08</text>
<text x="24.6" y="167.3">GND</text>
<text x="18.3" y="179.8">+5V</text>
<text x="29.7" y="179.8">+5V</text>
<text x="41.1" y="179.8">+5V</text>
<text x="52.6" y="179.8">+5V</text>
<text x="62.7" y="179.8">+5V</text>
<text x="72.9" y="179.8">+5V</text>
<text x="83.1" y="179.8">+5V</text>
<text x="21.9" y="184.4">C68</text>
<text x="33.6" y="184.4">C69</text>
<text x="45" y="184.6">C70</text>
<text x="56.5" y="184.6">C71</text>
<text x="66.6" y="184.6">C72</text>
<text x="76.8" y="184.6">C73</text>
<text x="87" y="184.6">C74</text>
<text x="106.8" y="182.6">74LS08</text>
<text x="107.9" y="180">U69B</text>
<text x="127.2" y="182.6">74LS08</text>
<text x="128.2" y="180">U69C</text>
<text x="147.5" y="182.6">74LS08</text>
<text x="148.5" y="180">U69D</text>
<text x="22.1" y="186.4">0.1µF</text>
<text x="33.8" y="186.4">0.1µF</text>
<text x="45.2" y="186.4">0.1µF</text>
<text x="56.6" y="186.4">0.1µF</text>
<text x="66.8" y="186.4">0.1µF</text>
<text x="76.9" y="186.4">0.1µF</text>
<text x="87.1" y="186.4">0.1µF</text>
<text x="18.3" y="194">GND</text>
<text x="29.7" y="194">GND</text>
<text x="41.1" y="194">GND</text>
<text x="52.6" y="194">GND</text>
<text x="62.7" y="194">GND</text>
<text x="72.9" y="194">GND</text>
<text x="83.1" y="194">GND</text>
<text x="100.8" y="196.6">GND</text>
<text x="121.2" y="196.6">GND</text>
<text x="141.5" y="196.6">GND</text>
</g>
<g font-size="1.3">
<text x="81" y="40.5">MDR0</text>
<text x="114.3" y="40.5">SP0</text>
<text x="139.4" y="40.5">MDR0</text>
<text x="172.7" y="40.5">SP8</text>
<text x="81" y="45.6">MDR2</text>
<text x="81" y="43.1">MDR1</text>
<text x="114.3" y="43.1">SP1</text>
<text x="114.3" y="45.6">SP2</text>
<text x="139.4" y="43.1">MDR1</text>
<text x="139.4" y="45.6">MDR2</text>
<text x="172.7" y="43.1">SP9</text>
<text x="172.7" y="45.6">SP10</text>
<text x="198" y="45.6">SP0</text>
<text x="229.9" y="45.6">MDR0</text>
<text x="75.9" y="53.2">SP_LO_LOAD</text>
<text x="81" y="48.1">MDR3</text>
<text x="114.3" y="48.1">SP3</text>
<text x="134.8" y="53.2">SP_HI_LOAD</text>
<text x="139.4" y="48.1">MDR3</text>
<text x="172.7" y="48.1">SP11</text>
<text x="198" y="50.7">SP2</text>
<text x="198" y="53.2">SP3</text>
<text x="198" y="48.1">SP1</text>
<text x="229.9" y="50.7">MDR2</text>
<text x="229.9" y="53.2">MDR3</text>
<text x="229.9" y="48.1">MDR1</text>
<text x="78.6" y="58.3">SP_DOWN</text>
<text x="113" y="55.8">TC1</text>
<text x="137" y="58.3">SP_DOWN</text>
<text x="171.4" y="55.8">TC3</text>
<text x="198" y="55.8">SP4</text>
<text x="198" y="58.3">SP5</text>
<text x="229.9" y="58.3">MDR5</text>
<text x="229.9" y="55.8">MDR4</text>
<text x="81.6" y="63.4">SP_CE</text>
<text x="81.6" y="65.9">SP_CE</text>
<text x="140" y="63.4">SP_CE</text>
<text x="142.4" y="65.9">TC2</text>
<text x="198" y="63.4">SP7</text>
<text x="198" y="60.8">SP6</text>
<text x="229.9" y="60.8">MDR6</text>
<text x="229.9" y="63.4">MDR7</text>
<text x="83.9" y="71">CLK</text>
<text x="142.3" y="71">CLK</text>
<text x="187.5" y="72.3">SP_LO_OUT</text>
<text x="81" y="107.8">MDR5</text>
<text x="81" y="105.3">MDR4</text>
<text x="114.3" y="107.8">SP5</text>
<text x="114.3" y="105.3">SP4</text>
<text x="140.6" y="107.8">MDR5</text>
<text x="140.6" y="105.3">MDR4</text>
<text x="174" y="105.3">SP12</text>
<text x="174" y="107.8">SP13</text>
<text x="198" y="106.6">SP9</text>
<text x="198" y="104">SP8</text>
<text x="229.9" y="104">MDR0</text>
<text x="229.9" y="106.6">MDR1</text>
<text x="25.5" y="110.4">SP_UP</text>
<text x="47" y="112.9">SP_CE</text>
<text x="81" y="112.9">MDR7</text>
<text x="81" y="110.4">MDR6</text>
<text x="114.3" y="110.4">SP6</text>
<text x="114.3" y="112.9">SP7</text>
<text x="140.6" y="112.9">MDR7</text>
<text x="140.6" y="110.4">MDR6</text>
<text x="174" y="112.9">SP15</text>
<text x="174" y="110.4">SP14</text>
<text x="196.8" y="111.6">SP11</text>
<text x="196.8" y="109.1">SP10</text>
<text x="229.9" y="109.1">MDR2</text>
<text x="229.9" y="111.6">MDR3</text>
<text x="22.7" y="115.4">SP_DOWN</text>
<text x="75.9" y="118">SP_LO_LOAD</text>
<text x="136" y="118">SP_HI_LOAD</text>
<text x="196.8" y="116.7">SP13</text>
<text x="196.8" y="119.3">SP14</text>
<text x="196.8" y="114.2">SP12</text>
<text x="229.9" y="119.3">MDR6</text>
<text x="229.9" y="116.7">MDR5</text>
<text x="229.9" y="114.2">MDR4</text>
<text x="78.6" y="123.1">SP_DOWN</text>
<text x="113" y="120.5">TC2</text>
<text x="138.3" y="123.1">SP_DOWN</text>
<text x="196.8" y="121.8">SP15</text>
<text x="229.9" y="121.8">MDR7</text>
<text x="81.6" y="128.1">SP_CE</text>
<text x="84" y="130.7">TC1</text>
<text x="141.3" y="128.1">SP_CE</text>
<text x="143.7" y="130.7">TC3</text>
<text x="187.9" y="130.7">SP_HI_OUT</text>
<text x="83.9" y="135.8">CLK</text>
<text x="143.5" y="135.8">CLK</text>
</g>
<g font-size="1.3" fill="#0000c2">
<text x="15.2" y="200.7">MODULE CONTRACT — generated, do not hand-edit (kicad_contracts.py --stamp)</text>
<text x="15.2" y="202.7">IN: SP_DOWN, SP_HI_LOAD, SP_HI_OUT, SP_LO_LOAD, SP_LO_OUT, SP_UP &lt;- Control Word Module</text>
<text x="15.2" y="204.8">IN: CLK &lt;- root</text>
<text x="15.2" y="206.8">BIDIR: MDR0-7 &lt;-&gt; Memory, Memory Data Register, Register Modules</text>
</g>
</svg>
